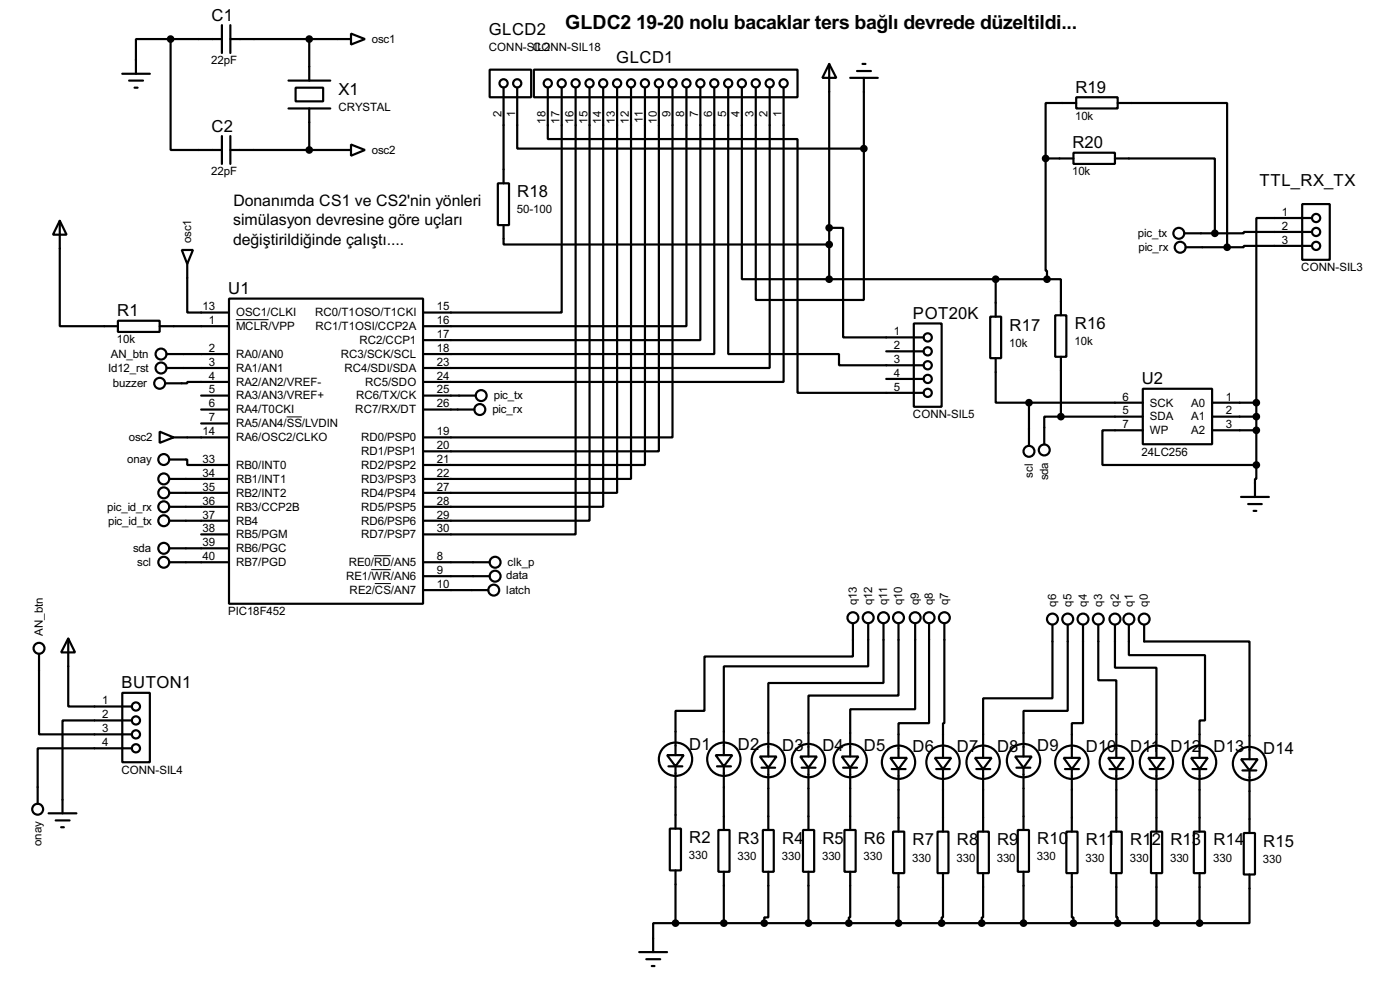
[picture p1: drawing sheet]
<svg xmlns="http://www.w3.org/2000/svg" width="256mm" height="180mm" viewBox="0 0 256 180" stroke-linecap="round" stroke-linejoin="round" font-family="sans-serif">
<g fill="none" stroke="#000" stroke-width=".4">
<path d="M22.4 13.5h5.1M23.7 14.8h2.5M24.7 16.1h.5M31.3 7.2h-6.4v6.3M31.3 7.2v20.3h9.4M31.3 7.2h9.4M40.7 4.6v5.1M42.2 7.2h22.1M42.2 4.6v5.1M52.9 19.9h7.6M52.9 14.8h7.6M54.2 16.1h5v2.5h-5z"/>
<path d="M56.7 7.2v7.6M56.7 19.9v7.6M64.3 6.2l2.6 1-2.6 1zM89.7 12.8h7.6v5h-7.6zM92.3 16.1v17.5M94.8 16.1v11.1h63.5M97.8 12.8h48.3v5h-48.3zM100.4 16.1v9.4h45.7v46.4h23.1M102.9 16.1v41.1h-25.4M105.5 16.1v81.7h-28M108 16.1v79.2h-30.5M110.5 16.1v76.7h-33"/>
<path d="M113.1 16.1v74.1h-35.6M115.6 16.1v71.6h-38.1M118.2 16.1v69h-40.7M120.7 16.1v66.5h-43.2M123.2 16.1v64h-45.7M125.8 16.1v43.6h-48.3M128.3 16.1v46.2h-50.8M130.9 16.1v48.7h-53.4M133.4 16.1v48.7h20.3v2.1h15.5M135.9 16.1v35h16M138.5 16.1v38.8h19.8v-27.7M141 16.1v51.3h-63.5"/>
<path d="M143.6 16.1v53.8h-66.1M151.9 11.7l1.3 2.6h-2.5zM151.9 11.7v39.4M155.8 14.3h5M157 13h2.6M158 11.7h.6M158.3 14.3v12.9M197.2 17.8h7.6v2.1h-7.6zM197.2 18.9h-5.6v10.1M204.8 18.9h20v26.4M40.7 24.9v5.1M42.2 27.5h22.1"/>
<path d="M42.2 24.9v5.1M64.3 26.5l2.6 1-2.6 1zM91.2 33.6h2.1v7.6h-2.1zM191.6 29v20.6h.2v1.5M191.6 29h5.1M196.7 28h7.6v2h-7.6zM204.3 29h18.3v13.7M238.6 37.4h5v10.2h-5zM240.3 39.9h-10.1v33.8M11 40.4l1.2 2.6h-2.5zM11 40.4v19.3h10.6M21.6 58.7h7.7v2.1h-7.7z"/>
<path d="M29.3 59.7h12.7M33.3 45.8h2.1l-1.1 2.5zM34.3 48.3v8.9h7.7M42 54.7h35.5v55.8h-35.5zM92.3 41.2v3.6h59.6M151.9 41.7h2.6v20.1h14.7M151.9 51.1h39.9M167.4 59.2h5.1v15.3h-5.1zM181.4 58h2v7.6h-2zM182.4 51.1v6.9M191.8 51.1h2.6v6.6M193.3 57.7h2.1v7.6h-2.1z"/>
<path d="M217 42.7h5.6M217.2 45.3h7.6M240.3 42.5h-12.4v.2h-5.3M240.3 45h-12.4v.3h-3.1M29.3 79l2.5 1.1-2.5 1zM30.5 64.8h11.5M30.5 67.4h11.5M36.9 72.4h5.1M36.9 75h5.1M36.9 77.5h5.1M42 69.9h-7.7v.3h-4M77.5 72.4h9.7"/>
<path d="M77.5 75h9.4M162.4 64.3h6.8M162.4 69.4h6.8M182.4 65.6v8.1h6.1M188.5 73.7v7.9M188.5 73.7h20.9M194.4 76.3h-3.1v5M194.4 76.3h15M194.4 65.3v11M209.4 71.2h12.7v10.1h-12.7zM209.4 78.8h-7.4v6.3h28.2M222.1 73.7h8.1"/>
<path d="M222.1 76.3h8.1M222.1 78.8h8.1M230.2 73.7v11.4M31 84.1h3.3v1h7.7M31 87.7h11M31 90.2h11M31 92.8h11M31 95.3h11M31.8 80.1h10.2M36.9 97.8h5.1M227.4 91h5.1M228.7 92.3h2.5"/>
<path d="M229.7 93.5h.5M230.2 85.1v2.6h-.3v3.3M7.2 119.7v14.7h17M12.5 116.9l1.3 2.5h-2.6zM12.5 116.9v12.4h11.7M31 102.9h11M31 100.4h11M77.5 102.9h12.2M77.5 108h12M77.5 105.5h12.2M156.3 114.1v6.1h-27.2v9.9h-5.3v8.1M159.1 114.1v7.9h-26.5v16.2"/>
<path d="M161.9 114.1v10.9h-21.1v13.5M164.6 114.1v13.2h-16.5v11.2M167.7 114.1v15.7h-11.9v8.7M170.2 114.1v18.3h-5.6v6.3M173 114.1v18.3h-.2v6.3M192.8 114.4v13.4h-12.7v10.9M195.6 114.4v15.7h-8.1v8.4M198.4 114.4v18h-2v6.3M201.2 114.4v10.1h3.3v14.2M204.3 114.4v7.8h7.6v16.5M206.8 114.4v5.5h14v12h-1v6.8M209.6 114.4v3h19.3v21.6"/>
<path d="M22.4 126.8h5.1v12.7h-5.1zM24.2 131.9h-12.7v17M24.2 137h-17.3v10.1M122.2 138.2h3.1l-1.5 2.1zM131.1 138.2h3.1l-1.6 2.1zM139.2 138.5h3.1l-1.5 2zM146.6 138.5h3.1l-1.6 2zM154.2 138.5h3.1l-1.5 2zM163.1 138.7h3.1l-1.6 2.1zM171.3 138.7h3l-1.5 2.1zM178.6 138.7h3.1l-1.6 2.1zM186 138.5h3l-1.5 2z"/>
<path d="M194.9 138.7h3l-1.5 2.1zM203 138.7h3l-1.5 2.1zM210.4 138.7h3l-1.5 2.1zM218.2 138.7h3.1l-1.5 2.1zM227.4 139h3l-1.5 2zM8.9 148.9h5.1M10.2 150.2h2.6M11.2 151.4h.5M122.5 140.3h2.5M122.7 151.7h2.1v7.6h-2.1zM123.8 140.3v11.4M123.8 159.3v9.7"/>
<path d="M131.4 140.3h2.5M131.6 151.9h2.1v7.7h-2.1zM132.6 140.3v11.6M132.6 159.6v9.4M139.5 140.5h2.5M139.8 151.9h2v7.7h-2zM140.8 159.6v8.3h-.8v1.1M140.8 140.5v11.4M146.9 140.5h2.5M147.1 151.9h2.1v7.7h-2.1zM148.1 140.5v11.4M148.1 159.6v9.4"/>
<path d="M154.5 140.5h2.5M154.7 151.9h2.1v7.7h-2.1zM155.8 159.6v8.3h-.3v1.1M155.8 140.5v11.4M163.4 140.8h2.5M163.6 152.2h2.1v7.6h-2.1zM164.6 140.8v11.4M164.6 159.8v9.2M171.5 140.8h2.5M171.8 152.2h2v7.6h-2zM172.8 159.8v8.1h-.3v1.1M172.8 140.8v11.4"/>
<path d="M178.9 140.8h2.5M179.1 152.2h2.1v7.6h-2.1zM180.1 159.8v8.1h-.2v1.1M180.1 140.8v11.4M186.2 140.5h2.6M186.5 151.9h2v7.7h-2zM187.5 140.5v11.4M187.5 159.6v9.4M195.1 140.8h2.6M195.4 152.2h2v7.6h-2zM196.4 159.8v8.1h.3v1.1M196.4 140.8v11.4"/>
<path d="M203.3 140.8h2.5M203.5 152.2h2v7.6h-2zM204.5 159.8v8.1h.3v1.1M204.5 140.8v11.4M210.6 140.8h2.6M210.9 152.2h2v7.6h-2zM211.9 140.8v11.4M211.9 159.8v9.2M218.5 140.8h2.5M218.7 152.2h2.1v7.6h-2.1zM219.8 140.8v11.4M219.8 159.8v9.2"/>
<path d="M227.6 141h2.6M227.9 152.5h2v7.6h-2zM228.9 141v11.5M117.1 174.3h5.1M118.4 175.6h2.6M119.4 176.8h.5M123.8 169h-4.1v5.3M123.8 169h96M228.9 160.1v8.9h-9.1"/>
<circle cx="92.2" cy="15.3" r=".75"/>
<circle cx="94.7" cy="15.3" r=".75"/>
<circle cx="100.3" cy="15.3" r=".75"/>
<circle cx="102.9" cy="15.3" r=".75"/>
<circle cx="105.4" cy="15.3" r=".75"/>
<circle cx="108" cy="15.3" r=".75"/>
<circle cx="110.5" cy="15.3" r=".75"/>
<circle cx="113" cy="15.3" r=".75"/>
<circle cx="115.6" cy="15.3" r=".75"/>
<circle cx="118.1" cy="15.3" r=".75"/>
<circle cx="120.7" cy="15.3" r=".75"/>
<circle cx="123.2" cy="15.3" r=".75"/>
<circle cx="125.7" cy="15.3" r=".75"/>
<circle cx="128.3" cy="15.3" r=".75"/>
<circle cx="130.8" cy="15.3" r=".75"/>
<circle cx="133.4" cy="15.3" r=".75"/>
<circle cx="135.9" cy="15.3" r=".75"/>
<circle cx="138.4" cy="15.3" r=".75"/>
<circle cx="141" cy="15.3" r=".75"/>
<circle cx="143.5" cy="15.3" r=".75"/>
<circle cx="241.1" cy="39.9" r=".75"/>
<circle cx="215.9" cy="42.7" r="1"/>
<circle cx="216.2" cy="45.3" r="1"/>
<circle cx="241.1" cy="42.5" r=".75"/>
<circle cx="241.1" cy="45" r=".75"/>
<circle cx="29.2" cy="70.2" r="1"/>
<circle cx="29.5" cy="64.8" r="1"/>
<circle cx="29.5" cy="67.4" r="1"/>
<circle cx="87.9" cy="75" r="1"/>
<circle cx="88.1" cy="72.4" r="1"/>
<circle cx="169.9" cy="66.9" r=".75"/>
<circle cx="169.9" cy="61.8" r=".75"/>
<circle cx="169.9" cy="64.3" r=".75"/>
<circle cx="169.9" cy="69.4" r=".75"/>
<circle cx="169.9" cy="71.9" r=".75"/>
<circle cx="30" cy="95.3" r="1"/>
<circle cx="30" cy="90.2" r="1"/>
<circle cx="30" cy="84.1" r="1"/>
<circle cx="30" cy="87.7" r="1"/>
<circle cx="30" cy="92.8" r="1"/>
<circle cx="188.5" cy="82.6" r="1"/>
<circle cx="191.3" cy="82.4" r="1"/>
<circle cx="7.1" cy="118.7" r="1"/>
<circle cx="30" cy="100.4" r="1"/>
<circle cx="30" cy="102.9" r="1"/>
<circle cx="90.4" cy="108" r="1"/>
<circle cx="90.7" cy="105.5" r="1"/>
<circle cx="90.7" cy="102.9" r="1"/>
<circle cx="156.2" cy="113.1" r="1"/>
<circle cx="159" cy="113.1" r="1"/>
<circle cx="161.8" cy="113.1" r="1"/>
<circle cx="164.6" cy="113.1" r="1"/>
<circle cx="167.6" cy="113.1" r="1"/>
<circle cx="170.2" cy="113.1" r="1"/>
<circle cx="173" cy="113.1" r="1"/>
<circle cx="192.8" cy="113.3" r="1"/>
<circle cx="195.6" cy="113.3" r="1"/>
<circle cx="198.4" cy="113.3" r="1"/>
<circle cx="201.2" cy="113.3" r="1"/>
<circle cx="204.2" cy="113.3" r="1"/>
<circle cx="206.8" cy="113.3" r="1"/>
<circle cx="209.6" cy="113.3" r="1"/>
<circle cx="24.9" cy="134.4" r=".75"/>
<circle cx="24.9" cy="129.3" r=".75"/>
<circle cx="24.9" cy="137" r=".75"/>
<circle cx="24.9" cy="131.9" r=".75"/>
<circle cx="123.7" cy="139" r="3.1"/>
<circle cx="132.6" cy="139" r="3.1"/>
<circle cx="140.7" cy="139.2" r="3.1"/>
<circle cx="148.1" cy="139.2" r="3.1"/>
<circle cx="155.7" cy="139.2" r="3.1"/>
<circle cx="164.6" cy="139.5" r="3.1"/>
<circle cx="172.7" cy="139.5" r="3.1"/>
<circle cx="180.1" cy="139.5" r="3.1"/>
<circle cx="187.5" cy="139.2" r="3.1"/>
<circle cx="196.3" cy="139.5" r="3.1"/>
<circle cx="204.5" cy="139.5" r="3.1"/>
<circle cx="211.8" cy="139.5" r="3.1"/>
<circle cx="219.7" cy="139.5" r="3.1"/>
<circle cx="228.9" cy="139.8" r="3.1"/>
<circle cx="6.9" cy="148.1" r="1"/>
</g>
<path d="M43.2 58.5h6M52.5 76.3h2.8M68 104.3h3.6M68.5 101.7h3.1M68.7 106.8h2.9" fill="none" stroke="#000" stroke-width=".18"/>
<g fill="#000" stroke="#000" stroke-width=".4">
<circle cx="31.2" cy="7.2" r=".5"/>
<circle cx="56.6" cy="7.2" r=".5"/>
<circle cx="56.6" cy="27.5" r=".5"/>
<circle cx="158.2" cy="27.2" r=".5"/>
<circle cx="191.5" cy="29" r=".5"/>
<circle cx="151.9" cy="44.8" r=".5"/>
<circle cx="151.9" cy="41.7" r=".5"/>
<circle cx="151.9" cy="51.1" r=".5"/>
<circle cx="182.4" cy="51.1" r=".5"/>
<circle cx="191.8" cy="51.1" r=".5"/>
<circle cx="222.5" cy="42.7" r=".5"/>
<circle cx="224.8" cy="45.3" r=".5"/>
<circle cx="188.5" cy="73.7" r=".5"/>
<circle cx="194.3" cy="76.3" r=".5"/>
<circle cx="230.1" cy="78.8" r=".5"/>
<circle cx="230.1" cy="76.3" r=".5"/>
<circle cx="230.1" cy="73.7" r=".5"/>
<circle cx="230.1" cy="85.1" r=".5"/>
<circle cx="123.7" cy="169" r=".5"/>
<circle cx="132.6" cy="169" r=".5"/>
<circle cx="140" cy="169" r=".5"/>
<circle cx="148.1" cy="169" r=".5"/>
<circle cx="155.5" cy="169" r=".5"/>
<circle cx="164.6" cy="169" r=".5"/>
<circle cx="172.5" cy="169" r=".5"/>
<circle cx="179.8" cy="169" r=".5"/>
<circle cx="187.5" cy="169" r=".5"/>
<circle cx="196.6" cy="169" r=".5"/>
<circle cx="204.7" cy="169" r=".5"/>
<circle cx="211.8" cy="169" r=".5"/>
<circle cx="219.7" cy="169" r=".5"/>
</g>
<g font-size="4">
<text x="103.6" y="5.3">GLDC2</text>
<text x="116.6" y="5.3">19-20 nolu bacaklar ters bağlı devrede düzeltildi...</text>
</g>
<g font-size="3.4">
<text x="38.8" y="3.8">C1</text>
<text x="89.6" y="6.4">GLCD2</text>
<text x="112.9" y="11.5">GLCD1</text>
<text x="62" y="17.3">X1</text>
<text x="197" y="17">R19</text>
<text x="38.8" y="24.1">C2</text>
<text x="196.5" y="27.2">R20</text>
<text x="230.8" y="34">TTL_RX_TX</text>
<text x="94.8" y="36.1">R18</text>
<text x="41.8" y="53.9">U1</text>
<text x="21.5" y="57.9">R1</text>
<text x="167.3" y="58.4">POT20K</text>
<text x="185" y="60.5">R17</text>
<text x="196.9" y="60.3">R16</text>
<text x="209.2" y="70.4">U2</text>
<text x="22.3" y="126">BUTON1</text>
<text x="126.3" y="137.2">D1</text>
<text x="135.2" y="137.2">D2</text>
<text x="143.3" y="137.5">D3</text>
<text x="150.7" y="137.5">D4</text>
<text x="158.3" y="137.5">D5</text>
<text x="167.2" y="137.7">D6</text>
<text x="175.3" y="137.7">D7</text>
<text x="182.7" y="137.7">D8</text>
<text x="190" y="137.5">D9</text>
<text x="198.9" y="137.7">D10</text>
<text x="207.1" y="137.7">D11 D12 D13</text>
<text x="231.4" y="138">D14</text>
<text x="126.3" y="154.2">R2</text>
<text x="135.2" y="154.5">R3</text>
<text x="143.3" y="154.5">R4</text>
<text x="150.7" y="154.5">R5</text>
<text x="158.3" y="154.5">R6</text>
<text x="167.2" y="154.7">R7</text>
<text x="175.3" y="154.7">R8</text>
<text x="182.7" y="154.7">R9</text>
<text x="190" y="154.5">R10</text>
<text x="198.9" y="154.7">R11</text>
<text x="207.1" y="154.7">R1</text>
<text x="211" y="154.7">2</text>
<text x="214.4" y="154.7">R13</text>
<text x="222.3" y="154.7">R14</text>
<text x="231.4" y="155">R15</text>
</g>
<g font-size="3.3">
<text x="42.7" y="41.3">simülasyon devresine göre uçları</text>
<text x="42.7" y="37.7">Donanımda CS1 ve CS2'nin yönleri</text>
<text x="42.7" y="44.8">değiştirildiğinde çalıştı....</text>
</g>
<g font-size="2.4">
<text x="38.7" y="11.8">22pF</text>
<text x="68.1" y="7.9">osc1</text>
<text x="89.5" y="9.3">CONN-SCO</text>
<text x="97.9" y="9.3">IL2NN-SIL18</text>
<text x="62" y="20.3">CRYSTAL</text>
<text x="91.9" y="21.5" transform="rotate(-90 91.9 21.5)">2</text>
<text x="94.4" y="21.5" transform="rotate(-90 94.4 21.5)">1</text>
<text x="100" y="22.7" transform="rotate(-90 100 22.7)">18</text>
<text x="102.5" y="22.6" transform="rotate(-90 102.5 22.6)">17</text>
<text x="105.1" y="22.7" transform="rotate(-90 105.1 22.7)">16</text>
<text x="107.6" y="22.6" transform="rotate(-90 107.6 22.6)">15</text>
<text x="110.1" y="22.6" transform="rotate(-90 110.1 22.6)">14</text>
<text x="112.7" y="22.7" transform="rotate(-90 112.7 22.7)">13</text>
<text x="115.2" y="22.6" transform="rotate(-90 115.2 22.6)">12</text>
<text x="117.8" y="22.5" transform="rotate(-90 117.8 22.5)">11</text>
<text x="120.3" y="22.6" transform="rotate(-90 120.3 22.6)">10</text>
<text x="122.8" y="21.5" transform="rotate(-90 122.8 21.5)">9</text>
<text x="125.4" y="21.5" transform="rotate(-90 125.4 21.5)">8</text>
<text x="127.9" y="21.5" transform="rotate(-90 127.9 21.5)">7</text>
<text x="130.5" y="21.5" transform="rotate(-90 130.5 21.5)">6</text>
<text x="133" y="21.5" transform="rotate(-90 133 21.5)">5</text>
<text x="135.5" y="21.5" transform="rotate(-90 135.5 21.5)">4</text>
<text x="138.1" y="21.5" transform="rotate(-90 138.1 21.5)">3</text>
<text x="140.6" y="21.5" transform="rotate(-90 140.6 21.5)">2</text>
<text x="143.2" y="21.5" transform="rotate(-90 143.2 21.5)">1</text>
<text x="197" y="21.9">10k</text>
<text x="68.1" y="28.2">osc2</text>
<text x="38.7" y="32.1">22pF</text>
<text x="196.4" y="32.1">10k</text>
<text x="94.7" y="39.1">50-100</text>
<text x="234.9" y="39.5">1</text>
<text x="35" y="44.5" transform="rotate(-90 35 44.5)">osc1</text>
<text x="208.5" y="43.4">pic_tx</text>
<text x="208.6" y="45.9">pic_rx</text>
<text x="234.9" y="42">2</text>
<text x="234.9" y="44.6">3</text>
<text x="238.4" y="49.7">CONN-SIL3</text>
<text x="37.1" y="56.8">13</text>
<text x="38.3" y="59.3">1</text>
<text x="43.2" y="57.9">OSC1/CLKI</text>
<text x="57.7" y="57.9">RC0/T1OSO/T1CKI</text>
<text x="80.1" y="56.8">15</text>
<text x="80.1" y="59.3">16</text>
<text x="20.3" y="65.5">AN_btn</text>
<text x="21.4" y="62.8">10k</text>
<text x="38.3" y="64.4">2</text>
<text x="43.2" y="60.4">MCLR/VPP</text>
<text x="43.2" y="65.5">RA0/AN0</text>
<text x="57.8" y="60.4">RC1/T1OSI/CCP2A</text>
<text x="62.4" y="65.5">RC3/SCK/SCL</text>
<text x="65.8" y="63">RC2/CCP1</text>
<text x="80.1" y="61.9">17</text>
<text x="80.1" y="64.4">18</text>
<text x="163.8" y="61.4">1</text>
<text x="163.8" y="63.9">2</text>
<text x="184.9" y="63.5">10k</text>
<text x="196.8" y="63.2">10k</text>
<text x="19.8" y="68.1">Id12_rst</text>
<text x="20.7" y="70.9">buzzer</text>
<text x="38.3" y="67">3</text>
<text x="38.3" y="69.5">4</text>
<text x="38.3" y="72">5</text>
<text x="43.2" y="68.1">RA1/AN1</text>
<text x="43.2" y="70.6">RA2/AN2/VREF-</text>
<text x="63.1" y="68.1">RC4/SDI/SDA</text>
<text x="66.9" y="70.6">RC5/SDO</text>
<text x="80.1" y="67">23</text>
<text x="80.1" y="69.5">24</text>
<text x="80.1" y="72">25</text>
<text x="163.8" y="66.5">3</text>
<text x="163.8" y="69">4</text>
<text x="163.8" y="71.5">5</text>
<text x="38.3" y="74.6">6</text>
<text x="38.3" y="77.1">7</text>
<text x="43.2" y="73.1">RA3/AN3/VREF+</text>
<text x="43.2" y="75.7">RA4/T0CKI</text>
<text x="65.1" y="75.7">RC7/RX/DT</text>
<text x="65.2" y="73.1">RC6/TX/CK</text>
<text x="80.1" y="74.6">26</text>
<text x="90.2" y="75.7">pic_rx</text>
<text x="90.5" y="73.1">pic_tx</text>
<text x="167.2" y="76.6">CONN-SIL5</text>
<text x="205.7" y="73.3">6</text>
<text x="205.7" y="75.8">5</text>
<text x="210.6" y="74.4">SCK</text>
<text x="210.6" y="76.9">SDA</text>
<text x="218.2" y="74.4">A0</text>
<text x="218.2" y="76.9">A1</text>
<text x="224.6" y="73.3">1</text>
<text x="224.6" y="75.8">2</text>
<text x="23.6" y="80.8">osc2</text>
<text x="37.1" y="79.7">14</text>
<text x="43.2" y="78.2">RA5/AN4/SS/LVDIN</text>
<text x="43.2" y="80.8">RA6/OSC2/CLKO</text>
<text x="66.1" y="80.8">RD0/PSP0</text>
<text x="66.1" y="83.3">RD1/PSP1</text>
<text x="80.1" y="79.7">19</text>
<text x="80.1" y="82.2">20</text>
<text x="205.7" y="78.3">7</text>
<text x="209.1" y="83.4">24LC256</text>
<text x="210.6" y="79.5">WP</text>
<text x="218.2" y="79.5">A2</text>
<text x="224.6" y="78.3">3</text>
<text x="23.3" y="84.8">onay</text>
<text x="37.1" y="84.7">33</text>
<text x="37.1" y="87.3">34</text>
<text x="37.1" y="89.8">35</text>
<text x="43.2" y="85.8">RB0/INT0</text>
<text x="43.2" y="88.4">RB1/INT1</text>
<text x="66.1" y="85.8">RD2/PSP2</text>
<text x="66.1" y="88.4">RD3/PSP3</text>
<text x="80.1" y="84.7">21</text>
<text x="80.1" y="87.3">22</text>
<text x="80.1" y="89.8">27</text>
<text x="189.2" y="87.4" transform="rotate(-90 189.2 87.4)">scl</text>
<text x="192" y="87.9" transform="rotate(-90 192 87.9)">sda</text>
<text x="19.7" y="93.5">pic_id_rx</text>
<text x="37.1" y="92.4">36</text>
<text x="37.1" y="94.9">37</text>
<text x="43.2" y="90.9">RB2/INT2</text>
<text x="43.2" y="93.5">RB3/CCP2B</text>
<text x="66.1" y="90.9">RD4/PSP4</text>
<text x="66.1" y="93.5">RD5/PSP5</text>
<text x="80.1" y="92.4">28</text>
<text x="80.1" y="94.9">29</text>
<text x="19.8" y="96">pic_id_tx</text>
<text x="24.4" y="101.1">sda</text>
<text x="37.1" y="97.4">38</text>
<text x="37.1" y="100">39</text>
<text x="43.2" y="96">RB4</text>
<text x="43.2" y="98.5">RB5/PGM</text>
<text x="43.2" y="101.1">RB6/PGC</text>
<text x="66.1" y="96">RD6/PSP6</text>
<text x="66.1" y="98.5">RD7/PSP7</text>
<text x="80.1" y="97.4">30</text>
<text x="25.2" y="103.6">scl</text>
<text x="37.1" y="102.5">40</text>
<text x="43.2" y="103.6">RB7/PGD</text>
<text x="63.4" y="106.2">RE1/WR/AN6</text>
<text x="63.9" y="103.6">RE0/RD/AN5</text>
<text x="80.1" y="102.5">8</text>
<text x="80.1" y="105.1">9</text>
<text x="80.1" y="107.6">10</text>
<text x="92.8" y="105.9">data</text>
<text x="93" y="103.6">clk_p</text>
<text x="41.8" y="112.6">PIC18F452</text>
<text x="64" y="108.7">RE2/CS/AN7</text>
<text x="92.8" y="108.7">latch</text>
<text x="157" y="110.7" transform="rotate(-90 157 110.7)">q13</text>
<text x="159.8" y="110.8" transform="rotate(-90 159.8 110.8)">q12</text>
<text x="162.6" y="110.8" transform="rotate(-90 162.6 110.8)">q11</text>
<text x="165.3" y="110.8" transform="rotate(-90 165.3 110.8)">q10</text>
<text x="168.4" y="110.8" transform="rotate(-90 168.4 110.8)">q9</text>
<text x="170.9" y="110.8" transform="rotate(-90 170.9 110.8)">q8</text>
<text x="173.7" y="110.8" transform="rotate(-90 173.7 110.8)">q7</text>
<text x="193.5" y="111.1" transform="rotate(-90 193.5 111.1)">q6</text>
<text x="196.3" y="111.1" transform="rotate(-90 196.3 111.1)">q5</text>
<text x="199.1" y="111.1" transform="rotate(-90 199.1 111.1)">q4</text>
<text x="201.9" y="111.1" transform="rotate(-90 201.9 111.1)">q3</text>
<text x="205" y="111.1" transform="rotate(-90 205 111.1)">q2</text>
<text x="207.5" y="111.1" transform="rotate(-90 207.5 111.1)">q1</text>
<text x="210.3" y="111.1" transform="rotate(-90 210.3 111.1)">q0</text>
<text x="7.8" y="116.3" transform="rotate(-90 7.8 116.3)">AN_btn</text>
<text x="18.7" y="128.9">1</text>
<text x="18.7" y="131.5">2</text>
<text x="18.7" y="134">3</text>
<text x="18.7" y="136.6">4</text>
<text x="22.2" y="141.6">CONN-SIL4</text>
<text x="7.6" y="154.8" transform="rotate(-90 7.6 154.8)">onay</text>
<text x="126.2" y="157.2">330</text>
<text x="135.1" y="157.5">330</text>
<text x="143.3" y="157.5">330</text>
<text x="150.6" y="157.5">330</text>
<text x="158.2" y="157.5">330</text>
<text x="167.1" y="157.7">330</text>
<text x="175.3" y="157.7">330</text>
<text x="182.6" y="157.7">330</text>
<text x="190" y="157.5">330</text>
<text x="198.9" y="157.7">330</text>
<text x="207" y="157.7">330</text>
<text x="214.4" y="157.7">330</text>
<text x="222.3" y="157.7">330</text>
<text x="231.4" y="158">330</text>
</g>
</svg>
